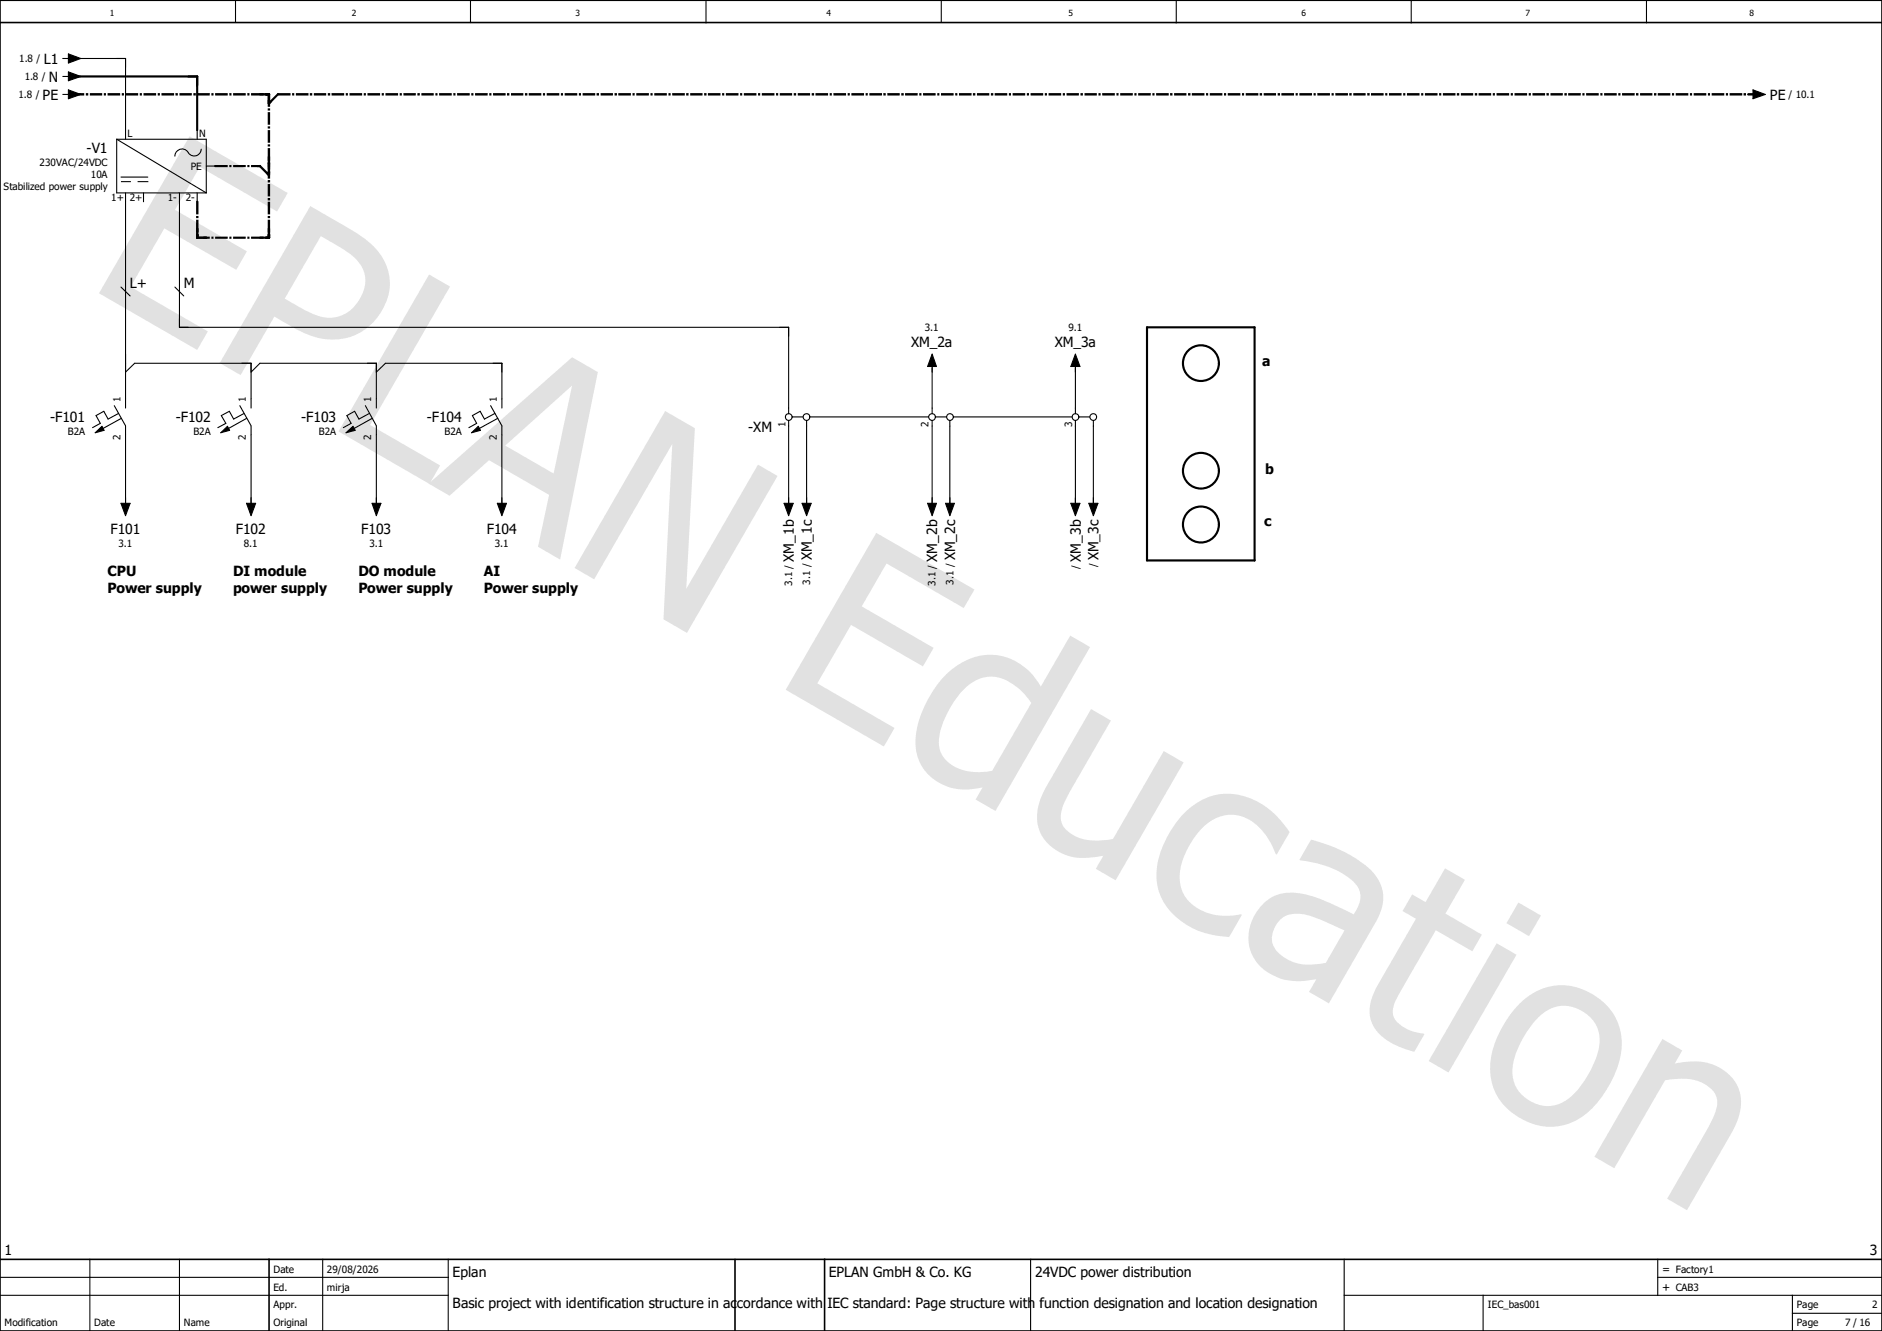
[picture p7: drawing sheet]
<svg xmlns="http://www.w3.org/2000/svg" width="297mm" height="210mm" viewBox="0 0 297 210" stroke-linecap="round" stroke-linejoin="round" font-family="sans-serif">
<path d="M210.1 -.1l-210.1 210.2M0 160.4l70.2 49.6M0 210v.1" fill="none" stroke="#fff" stroke-width=".16"/>
<g fill="none" stroke="#000" stroke-width=".17">
<path d="M37.2 0v3.5M74.3 0v3.6M111.4 .1v3.5M148.5 0v3.5M185.6 0v3.6M222.7 0v3.6M259.8 .1v3.5M14.2 198.7v11.3M28.3 198.7v11.3M50.9 198.7v11.3M70.7 198.7v11.3M162.6 198.7v11.3"/>
<path d="M212.1 198.7v11.3M261.6 198.7v5.7M0 204.4h70.7M0 201.5h70.7M212.1 204.4h84.9M234.1 204.4v5.6M261.6 201.5h35.4M282.9 207.2h14.1M282.9 204.4v5.6"/>
</g>
<path d="M0 3.6h297M0 0h297v210h-297zM0 198.7h297M42.5 198.7v11.3M116 198.7v11.3M130.1 198.7v11.3" fill="none" stroke="#000" stroke-width=".25"/>
<path d="M29.9 21.5l15.5 9-1.7 2.9-12.2-7.1-3.9 6.8 11.4 6.6-1.7 2.9-11.4-6.6-5.3 9.3 12.2 7-1.7 2.9-15.5-8.9zM49 32.5l6.2 3.6a12.1 12.1 0 0 1 5.8 5.9 8.4 8.4 0 0 1-2.2 8.9 9.4 9.4 0 0 1-11.2 1.4l-4.3-2.3-5.3 9.2-3.3-1.9zM50.6 37.3l-5.7 9.8 2.3 1.3a8.8 8.8 0 0 0 5.6 1.7 6.1 6.1 0 0 0 4.7-6.9 7.2 7.2 0 0 0-3.6-4.1zM67.7 43.3l3.3 1.9-12.6 21.9 11.1 6.3-1.7 3-14.4-8.3zM67.6 76.3l22.7-19.9 4 2.3-5.9 29.6-3.5-2 1.8-8.2-9.5-5.5-6.2 5.6zM79.7 70.3l7.7 4.4 2.9-13.9zM105 64.9l4.7 2.7-1.4 25.3 11.3-19.6 3.1 1.8-14.3 24.8-3.7-2.2 1.4-27.6-12.3 21.3-3.1-1.8zM138.3 84.1l15.5 8.9-1.7 2.9-12.2-7-3.9 6.8 11.3 6.5-1.6 2.9-11.4-6.5-5.3 9.2 12.2 7.1-1.7 2.9-15.5-9zM149.4 106.4a9.3 9.3 0 0 1 9.9-2.5 9.8 9.8 0 0 1 5 4.4l4.6-8 3.1 1.8-14.9 25.9-3.1-1.8 1.1-1.9a8.7 8.7 0 0 1-9.1-2.7 8.4 8.4 0 0 1-1-8 18.7 18.7 0 0 1 4.4-7.2zM152.1 108.8a14 14 0 0 0-3.9 8.4 4.8 4.8 0 0 0 4.1 4.4 10.4 10.4 0 0 0 4.3 0l6.2-10.7a9.3 9.3 0 0 0-5.7-4.1 5.9 5.9 0 0 0-5 2zM172.2 111.9l3.1 1.8-6.4 11.1a8.6 8.6 0 0 0-1.5 4.4 4 4 0 0 0 3 3 10.8 10.8 0 0 0 5.2 .2l8.1-13.9 3.1 1.8-10.7 18.6-3.2-1.8 1.2-2.1a9.5 9.5 0 0 1-7.1-.7 6.3 6.3 0 0 1-2.9-8l1.1-2.4zM186.7 128.5a9.4 9.4 0 0 1 12.7-1.5 14.8 14.8 0 0 1 4.1 4.3l-2 3.5-.2-.1a9.9 9.9 0 0 0-4.8-5.7 6.1 6.1 0 0 0-7.2 2.1 12 12 0 0 0-3.1 7.5 6.1 6.1 0 0 0 5.1 5.7 10.3 10.3 0 0 0 4.5 0l.2 .1-2 3.5a12.3 12.3 0 0 1-10.6-6 10 10 0 0 1 .4-9.1l1.6-2.7zM201.9 145.2a3.6 3.6 0 0 0-.3 5 7.5 7.5 0 0 0 7.1 1.8l.5-.1 3-5.1-2.4-1.1a10.6 10.6 0 0 0-6-1.5 3.1 3.1 0 0 0-1.9 1zM206.9 132.5a20.8 20.8 0 0 1 9.9 5.3 6 6 0 0 1 .6 7.3l-7.7 13.2-3.1-1.8 1.1-2a10 10 0 0 1-7.9-1.2 6.7 6.7 0 0 1-1.1-9.9 6.4 6.4 0 0 1 7-2.3 36.2 36.2 0 0 1 7.9 3.2 4.3 4.3 0 0 0 .9-3.8 7.3 7.3 0 0 0-3.8-3.3 22.3 22.3 0 0 0-5.6-1.5zM222.9 141.1l2.1 1.2 3.1-5.3 3.1 1.8-3.1 5.4 5.8 3.3-1.5 2.6-5.8-3.3-5.1 8.9a10.4 10.4 0 0 0-1.7 3.8 2.96 2.96 0 0 0 2 2.7 7.7 7.7 0 0 0 2.8 .9l.2 .1-1.6 2.8-1.2-.4a9.5 9.5 0 0 1-5.2-3.6 5.6 5.6 0 0 1-.1-5.2l.8-1.5 6-10.3-2.2-1.3zM236.2 148.8l3.1 1.8-10.7 18.6-3.1-1.8zM239.6 142.4l3.6 2.1-1.9 3.2-3.6-2zM239.5 158.6a9.2 9.2 0 0 1 13.2-.7 9.2 9.2 0 0 1 2.5 10.8 15.8 15.8 0 0 1-6.3 8 9 9 0 0 1-9.8-.8 9 9 0 0 1-3.4-10.6 18.1 18.1 0 0 1 3.8-6.7zM242.6 160.7a15.1 15.1 0 0 0-3.9 7.7 5.6 5.6 0 0 0 3.4 5.6 5.6 5.6 0 0 0 6.4-1.5 15.5 15.5 0 0 0 3.9-7.7 5.6 5.6 0 0 0-6.9-5.9 6.3 6.3 0 0 0-2.9 1.8zM262.4 163.9l3.1 1.9-1.2 2a9.5 9.5 0 0 1 7.8 1.1 6.2 6.2 0 0 1 2.2 7.5l-1.1 2.5-7 12.1-3.1-1.9 6.1-10.5a11.7 11.7 0 0 0 1.8-4.5 3.6 3.6 0 0 0-2.5-3.3 9.8 9.8 0 0 0-5.7-.3l-8 13.8-3.2-1.8z" fill="#e1e1e1"/>
<g fill="none" stroke="#000" stroke-width=".17">
<path d="M9.9 9.2h.9M9.9 12.1h.9M9.9 14.9h.9M10.8 8.5l1.9 .7-1.9 .7zM10.8 11.3l1.9 .8-1.9 .6zM10.8 14.2l1.9 .7-1.9 .7zM11.3 9.2h8.5v12.8M275.8 14.9h.8M276.6 14.2l2 .7-2 .7zM18.4 22v8.4h14.2M18.4 22h14.2v8.4M18.4 22l14.2 8.4"/>
<path d="M19.1 28.7h1.6M19.1 27.9h4.2M19.8 30.4v34M21.8 28.7h1.5M22.6 30.4v1.4M28.3 30.4v21.2h96.2v13.7M31.1 20.5v1.5M31.1 30.4v1.4M31.7 23.5a1.15 1.15 0 0 1-1 1.1 1.15 1.15 0 0 1-1.2-.8 1.15 1.15 0 0 0-1.2-.2 1.15 1.15 0 0 0-.7 1M32.6 26.2h1.4M19.1 45.3l1.4 1.4M19.8 58.7l1.5-1.4h18.3v7.1"/>
<path d="M27.6 45.3l1.4 1.4M39.6 58.7l1.4-1.4h18.4v7.1M59.4 58.7l1.4-1.4h18.4v7.1M147.1 57.8v7.5M147.1 55.9l.7 1.9h-1.4zM169.7 57.8v7.5M169.7 55.9l.7 1.9h-1.4zM15 68.3l1.1-1 .3 .6zM18 64l1.8 3.2M18.7 65.2l-1.6 .9-.7-1.2-1.2 .7 .6 1.2-1.2 .7M19.1 79.4h1.4l-.7 2zM19.2 66l-2.9 1.6"/>
<path d="M19.8 67.2v12.7M34.8 68.3l1.1-1 .3 .6zM37.8 64l1.8 3.2M38.5 65.2l-1.6 .9-.7-1.2-1.3 .7 .7 1.2-1.2 .7M38.9 79.4h1.4l-.7 2zM38.9 66l-2.8 1.6M39.6 67.2v12.7M54.6 68.3l1.1-1 .3 .6zM57.7 64l1.7 3.2M58.3 65.2l-1.7 .9-.6-1.2-1.3 .7 .7 1.2-1.2 .7M58.7 79.4h1.4l-.7 2zM58.8 66l-2.9 1.6"/>
<path d="M59.4 67.2v12.7M74.4 68.3l1.1-1 .3 .6zM77.4 64l1.8 3.2M78.1 65.2l-1.6 .9-.7-1.2-1.3 .7 .7 1.2-1.2 .7M78.5 79.4h1.4l-.7 2zM78.6 66l-3 1.6M79.2 67.2v12.7M123.7 79.4h1.5l-.7 2zM124.5 66.3v13.6M125 65.8h1.7M126.6 79.4h1.4l-.7 2zM127.3 66.3v13.6"/>
<path d="M127.8 65.8h18.8M146.4 79.4h1.4l-.7 2zM147.1 66.3v13.6M147.6 65.8h1.8M149.2 79.4h1.4l-.7 2zM149.9 66.3v13.6M150.5 65.8h18.7M169 79.4h1.4l-.7 2zM169.7 66.3v13.6M170.3 65.8h1.7M171.8 79.4h1.5l-.7 2zM172.6 66.3v13.6"/>
<circle cx="124.5" cy="65.8" r=".54"/>
<circle cx="127.3" cy="65.8" r=".53"/>
<circle cx="147.1" cy="65.8" r=".53"/>
<circle cx="149.9" cy="65.8" r=".53"/>
<circle cx="169.7" cy="65.8" r=".54"/>
<circle cx="172.5" cy="65.8" r=".53"/>
</g>
<g fill="none" stroke="#000" stroke-width=".34">
<path d="M11.3 12.1h19.8v8.4M181 51.6h17v36.8h-17z"/>
<circle cx="189.5" cy="57.3" r="2.83"/>
<circle cx="189.5" cy="74.3" r="2.83"/>
<circle cx="189.5" cy="82.8" r="2.84"/>
</g>
<g fill="#000">
<path d="M10.8 8.5l1.9 .7-1.9 .7zM10.8 11.3l1.9 .8-1.9 .6zM10.8 14.2l1.9 .7-1.9 .7zM40.9 14.7h1.6l.1 .2-.1 .2h-1.5l-.1-.2zM42 14.7h.5l.1 .2-.1 .2h-.5zM42.3 14.7h.2l.1 .2v1.4l-.1 .2-.3-.2zM42.2 15.8h.4v.5l-.1 .2-.3-.2zM42.3 16.2l.4-.4 .2 .3-.5 .4-.1-.2zM43.7 14.8l.2-.1 .1 .2-1.4 1.5h-.3v-.2zM276.6 14.2l2 .7-2 .7zM276.7 14.7h.5l.2 .2-.2 .2h-.5zM30.9 37h.4v.6h-.3z"/>
<path d="M31 36h.3v.1v1.4l-.2 .2-.2-.2zM31 37.4l1.6-.1 .1 .2-.1 .2h-1.5l-.2-.2zM32 37.3h.6l.1 .2-.1 .2h-.6zM40.6 26l.6 .1v.2l-.6 .1zM40.9 26.1h.2l1.4 1.4v.2h-.2l-1.4-1.4zM40.9 37.4l1.6-.1 .1 .2-.1 .2h-1.5l-.1-.2zM42 37.3h.5l.1 .2-.1 .2h-.5zM42.2 27.1l.4 .4v.2l-.2 .1-.4-.4zM42.2 37h.4v.5l-.1 .2-.3-.2zM42.2 25.7h.4v.5l-.1 .2-.3-.2zM42.3 36l.2-.1 .1 .2v1.4l-.1 .2-.3-.2zM42.2 27.1h.4v.5l-.1 .2-.3-.2z"/>
<path d="M147.1 55.9l.7 1.9h-1.4zM169.7 55.9l.7 1.9h-1.4zM15 68.3l1.1-1 .3 .6zM19.1 79.4h1.4l-.7 2zM34.8 68.3l1.1-1 .3 .6zM38.9 79.4h1.4l-.7 2zM54.6 68.3l1.1-1 .3 .6zM58.7 79.4h1.4l-.7 2zM74.4 68.3l1.1-1 .3 .6zM78.5 79.4h1.4l-.7 2zM123.7 79.4h1.5l-.7 2zM126.6 79.4h1.4l-.7 2z"/>
<path d="M146.4 79.4h1.4l-.7 2zM149.2 79.4h1.4l-.7 2zM169 79.4h1.4l-.7 2zM171.8 79.4h1.5l-.7 2z"/>
<path d="M11.2 14.7v.3l.1 .1h2v-.4zM13.5 14.7v.4h.4v-.4zM14.2 14.7v.4h1.9v-.4zM16.4 14.7v.4h.3v-.4zM17 14.7v.4h2v-.4zM19.2 14.7v.4h.4v-.4zM19.8 14.7v.4h2v-.4zM22.1 14.7v.4h.3v-.4zM22.6 14.7v.4h2v-.4zM24.9 14.7v.4h.3v-.4zM25.5 14.7v.4h2v-.4zM27.7 14.7v.4h.4v-.4zM28.3 14.7v.4h2v-.4zM30.5 14.7v.4h.4v-.4zM31.1 14.7v.4h2v-.4zM33.4 14.7v.4h.3v-.4zM34 14.7v.4h1.9v-.4zM36.2 14.7v.4h.3v-.4zM36.8 14.7v.4h2v-.4zM39 14.7v.4h.4v-.4zM39.6 14.7v.4h2v-.4zM41.8 14.7v.4h.4v-.4z"/>
<path d="M42.3 14.7l-.1 2.1h.4v-1.9l-.1-.2zM42.2 17.1v.3h.4v-.3zM42.2 17.7v2h.4v-2zM42.2 19.9v.4h.4v-.4zM42.2 20.5v2h.4v-2zM42.2 22.8v.3h.4v-.3zM42.2 23.4v2h.4v-2zM42.2 25.6v.4h.4v-.4z"/>
<path d="M43.7 14.7v.2l.2 .2h1.9v-.4zM46.1 14.7v.4h.3v-.4zM46.7 14.7v.4h2v-.4zM48.9 14.7v.4h.4v-.4zM49.5 14.7v.4h2v-.4zM51.7 14.7v.4h.4v-.4zM52.3 14.7v.4h2v-.4zM54.6 14.7v.4h.3v-.4zM55.2 14.7v.4h1.9v-.4zM57.4 14.7v.4h.3v-.4zM58 14.7v.4h2v-.4zM60.2 14.7v.4h.4v-.4zM60.8 14.7v.4h2v-.4zM63.1 14.7v.4h.3v-.4zM63.7 14.7v.4h1.9v-.4zM65.9 14.7v.4h.4v-.4zM66.5 14.7v.4h2v-.4zM68.7 14.7v.4h.3v-.4zM69.3 14.7v.4h2v-.4zM71.5 14.7v.4h.4v-.4zM72.1 14.7v.4h2v-.4zM74.4 14.7v.4h.3v-.4zM75 14.7v.4h2v-.4zM77.2 14.7v.4h.4v-.4zM77.8 14.7v.4h2v-.4zM80 14.7v.4h.4v-.4zM80.6 14.7v.4h2v-.4zM82.8 14.7v.4h.4v-.4zM83.4 14.7v.4h2v-.4zM85.7 14.7v.4h.3v-.4zM86.3 14.7v.4h2v-.4zM88.5 14.7v.4h.4v-.4zM89.1 14.7v.4h2v-.4zM91.4 14.7v.4h.3v-.4zM91.9 14.7v.4h2v-.4zM94.1 14.7v.4h.4v-.4zM94.8 14.7v.4h1.9v-.4zM97 14.7v.4h.4v-.4zM97.6 14.7v.4h2v-.4zM99.8 14.7v.4h.4v-.4zM100.4 14.7v.4h2v-.4zM102.7 14.7v.4h.3v-.4zM103.3 14.7v.4h1.9v-.4zM105.5 14.7v.4h.3v-.4zM106.1 14.7v.4h2v-.4zM108.3 14.7v.4h.4v-.4zM108.9 14.7v.4h2v-.4zM111.1 14.7v.4h.4v-.4zM111.7 14.7v.4h2v-.4zM114 14.7v.4h.3v-.4zM114.6 14.7v.4h1.9v-.4zM116.8 14.7v.4h.3v-.4zM117.4 14.7v.4h2v-.4zM119.6 14.7v.4h.4v-.4zM120.2 14.7v.4h2v-.4zM122.5 14.7v.4h.3v-.4zM123.1 14.7v.4h1.9v-.4zM125.3 14.7v.4h.3v-.4zM125.9 14.7v.4h1.9v-.4zM128.1 14.7v.4h.4v-.4zM128.7 14.7v.4h2v-.4zM130.9 14.7v.4h.4v-.4zM131.5 14.7v.4h2v-.4zM133.8 14.7v.4h.3v-.4zM134.4 14.7v.4h2v-.4zM136.6 14.7v.4h.3v-.4zM137.2 14.7v.4h2v-.4zM139.4 14.7v.4h.4v-.4zM140 14.7v.4h2v-.4zM142.2 14.7v.4h.4v-.4zM142.8 14.7v.4h2v-.4zM145.1 14.7v.4h.3v-.4zM145.7 14.7v.4h2v-.4zM147.9 14.7v.4h.4v-.4zM148.5 14.7v.4h2v-.4zM150.7 14.7v.4h.4v-.4zM151.3 14.7v.4h2v-.4zM153.5 14.7v.4h.4v-.4zM154.2 14.7v.4h1.9v-.4zM156.4 14.7v.4h.4v-.4zM157 14.7v.4h2v-.4zM159.2 14.7v.4h.4v-.4zM159.8 14.7v.4h2v-.4zM162.1 14.7v.4h.3v-.4zM162.6 14.7v.4h2v-.4zM164.9 14.7v.4h.3v-.4zM165.5 14.7v.4h2v-.4zM167.7 14.7v.4h.4v-.4zM168.3 14.7v.4h2v-.4zM170.5 14.7v.4h.4v-.4zM171.2 14.7v.4h1.9v-.4zM173.4 14.7v.4h.3v-.4zM173.9 14.7v.4h2v-.4zM176.2 14.7v.4h.3v-.4zM176.8 14.7v.4h2v-.4zM179 14.7v.4h.4v-.4zM179.6 14.7v.4h2v-.4zM181.9 14.7v.4h.3v-.4zM182.5 14.7v.4h1.9v-.4zM184.7 14.7v.4h.3v-.4zM185.3 14.7v.4h1.9v-.4zM187.5 14.7v.4h.4v-.4zM188.1 14.7v.4h2v-.4zM190.3 14.7v.4h.4v-.4zM190.9 14.7v.4h2v-.4zM193.2 14.7v.4h.3v-.4zM193.8 14.7v.4h1.9v-.4zM196 14.7v.4h.3v-.4zM196.6 14.7v.4h2v-.4zM198.8 14.7v.4h.4v-.4zM199.4 14.7v.4h2v-.4zM201.6 14.7v.4h.4v-.4zM202.2 14.7v.4h2v-.4zM204.5 14.7v.4h.3v-.4zM205.1 14.7v.4h2v-.4zM207.3 14.7v.4h.3v-.4zM207.9 14.7v.4h2v-.4zM210.1 14.7v.4h.4v-.4zM210.7 14.7v.4h2v-.4zM212.9 14.7v.4h.4v-.4zM213.6 14.7v.4h1.9v-.4zM215.8 14.7v.4h.4v-.4zM216.4 14.7v.4h2v-.4zM218.6 14.7v.4h.3v-.4zM219.2 14.7v.4h2v-.4zM221.4 14.7v.4h.4v-.4zM222 14.7v.4h2v-.4zM224.3 14.7v.4h.3v-.4zM224.9 14.7v.4h2v-.4zM227.1 14.7v.4h.4v-.4zM227.7 14.7v.4h2v-.4zM229.9 14.7v.4h.4v-.4zM230.5 14.7v.4h2v-.4zM232.7 14.7v.4h.4v-.4zM233.3 14.7v.4h2v-.4zM235.6 14.7v.4h.3v-.4zM236.2 14.7v.4h2v-.4zM238.4 14.7v.4h.4v-.4zM239 14.7v.4h2v-.4zM241.3 14.7v.4h.3v-.4zM241.9 14.7v.4h1.9v-.4zM244.1 14.7v.4h.3v-.4zM244.7 14.7v.4h1.9v-.4zM246.9 14.7v.4h.4v-.4zM247.5 14.7v.4h2v-.4zM249.7 14.7v.4h.4v-.4zM250.3 14.7v.4h2v-.4zM252.6 14.7v.4h.3v-.4zM253.2 14.7v.4h1.9v-.4zM255.4 14.7v.4h.3v-.4zM256 14.7v.4h2v-.4zM258.2 14.7v.4h.4v-.4zM258.8 14.7v.4h2v-.4zM261 14.7v.4h.4v-.4zM261.6 14.7v.4h2v-.4zM263.9 14.7v.4h.3v-.4zM264.5 14.7v.4h1.9v-.4zM266.7 14.7v.4h.3v-.4zM267.3 14.7v.4h2v-.4zM269.5 14.7v.4h.4v-.4zM270.1 14.7v.4h2v-.4zM272.4 14.7v.4h.3v-.4zM273 14.7v.4h2v-.4zM275.2 14.7v.4h.3v-.4zM275.8 14.7v.4h1.4l.2-.2-.2-.2z"/>
<path d="M31 31.7l-.1 2.1h.4v-2v-.1zM30.9 34.1v.3h.4v-.3zM30.9 34.7v2h.4v-2zM30.9 36.9v.4h.4v-.4z"/>
<path d="M31 37.4l-.1 .1 .2 .2h2v-.4zM33.4 37.3v.4h.3v-.4zM34 37.3v.4h1.9v-.4zM36.2 37.3v.4h.3v-.4zM36.8 37.3v.4h2v-.4zM39 37.3v.4h.4v-.4zM39.6 37.3v.4h2v-.4zM41.8 37.3v.4h.4v-.4z"/>
<path d="M33.8 26.1v.1l.2 .2h1.9v-.4zM36.2 26v.4h.3v-.4zM36.8 26v.4h2v-.4zM39 26v.4h.4v-.4zM39.6 26v.4h1.4l.2-.2-.2-.2z"/>
<path d="M42.3 26.1l-.1 2.1h.4v-2v-.1zM42.2 28.4v.4h.4v-.4zM42.2 29v2h.4v-2zM42.2 31.2v.4h.4v-.4zM42.2 31.8v2h.4v-2zM42.2 34.1v.3h.4v-.3zM42.2 34.7v2h.4v-2zM42.2 36.9v.4h.4v-.4z"/>
<path d="M42.3 24.6l-.1 2.2h.4v-2l-.1-.2zM42.2 27v.3h.4v-.3z"/>
</g>
<g font-size="2.2">
<text x="6.9" y="10">L1</text>
<text x="6.7" y="15.7">PE</text>
<text x="7.7" y="12.9">N</text>
<text x="279.3" y="15.7">PE</text>
<text x="13.7" y="24.2">-V1</text>
<text x="20.5" y="45.5">L+</text>
<text x="29" y="45.5">M</text>
<text x="143.8" y="54.7">XM_2a</text>
<text x="166.5" y="54.7">XM_3a</text>
<text x="199.2" y="57.7">a</text>
<text x="7.9" y="66.6">-F101</text>
<text x="27.7" y="66.6">-F102</text>
<text x="47.5" y="66.6">-F103</text>
<text x="67.4" y="66.6">-F104</text>
<text x="118.1" y="68.1">-XM</text>
<text x="199.6" y="74.8">b</text>
<text x="199.5" y="83">c</text>
<text x="17.4" y="84.2">F101</text>
<text x="37.2" y="84.2">F102</text>
<text x="57" y="84.2">F103</text>
<text x="76.8" y="84.2">F104</text>
<text x="125.3" y="88.6" transform="rotate(-90 125.3 88.6)">XM_1b</text>
<text x="128.1" y="88.4" transform="rotate(-90 128.1 88.4)">XM_1c</text>
<text x="147.9" y="88.6" transform="rotate(-90 147.9 88.6)">XM_2b</text>
<text x="150.7" y="88.4" transform="rotate(-90 150.7 88.4)">XM_2c</text>
<text x="170.6" y="88.6" transform="rotate(-90 170.6 88.6)">XM_3b</text>
<text x="173.4" y="88.4" transform="rotate(-90 173.4 88.4)">XM_3c</text>
<text x="17" y="90.9">CPU</text>
<text x="17" y="93.6">Power supply</text>
<text x="36.8" y="90.9">DI module</text>
<text x="36.8" y="93.6">power supply</text>
<text x="56.6" y="90.9">DO module</text>
<text x="56.6" y="93.6">Power supply</text>
<text x="76.4" y="90.9">AI</text>
<text x="76.4" y="93.6">Power supply</text>
<text x=".7" y="198">1</text>
<text x="295.1" y="198">3</text>
<text x="71.4" y="201.5">Eplan</text>
<text x="130.8" y="201.5">EPLAN GmbH &amp; Co. KG</text>
<text x="163.4" y="201.5">24VDC power distribution</text>
<text x="71.4" y="206.5">Basic project with identification structure in accordance with IEC standard: Page structure with function designation and location designation</text>
</g>
<g font-size="1.8">
<text x="262.3" y="203.7">+ CAB3</text>
<text x="262.3" y="200.8">= Factory1</text>
</g>
<g font-size="1.6">
<text x="3" y="9.8">1.8 /</text>
<text x="2.9" y="15.5">1.8 /</text>
<text x="3.9" y="12.6">1.8 /</text>
<text x="282.3" y="15.5">/ 10.1</text>
<text x="20.1" y="21.6">L</text>
<text x="31.4" y="21.6">N</text>
<text x="6.2" y="26.2">230VAC/24VDC</text>
<text x="14.4" y="28.1">10A</text>
<text x="30.1" y="26.8">PE</text>
<text x=".6" y="30">Stabilized power supply</text>
<text x="17.6" y="31.7">1+ 2+</text>
<text x="26.5" y="31.7">1-</text>
<text x="29.3" y="31.8">2-</text>
<text x="146" y="52.2">3.1</text>
<text x="168.6" y="52.2">9.1</text>
<text x="19" y="63.4" transform="rotate(-90 19 63.4)">1</text>
<text x="38.8" y="63.4" transform="rotate(-90 38.8 63.4)">1</text>
<text x="58.6" y="63.4" transform="rotate(-90 58.6 63.4)">1</text>
<text x="78.4" y="63.4" transform="rotate(-90 78.4 63.4)">1</text>
<text x="10.7" y="68.7">B2A</text>
<text x="19" y="69.4" transform="rotate(-90 19 69.4)">2</text>
<text x="30.5" y="68.7">B2A</text>
<text x="38.8" y="69.4" transform="rotate(-90 38.8 69.4)">2</text>
<text x="50.3" y="68.7">B2A</text>
<text x="58.6" y="69.4" transform="rotate(-90 58.6 69.4)">2</text>
<text x="70.1" y="68.7">B2A</text>
<text x="78.4" y="69.4" transform="rotate(-90 78.4 69.4)">2</text>
<text x="124" y="67.3" transform="rotate(-90 124 67.3)">1</text>
<text x="146.6" y="67.3" transform="rotate(-90 146.6 67.3)">2</text>
<text x="169.2" y="67.3" transform="rotate(-90 169.2 67.3)">3</text>
<text x="18.7" y="86.2">3.1</text>
<text x="38.5" y="86.2">8.1</text>
<text x="58.3" y="86.2">3.1</text>
<text x="78.1" y="86.2">3.1</text>
<text x="170.3" y="89.7" transform="rotate(-90 170.3 89.7)">/</text>
<text x="173.1" y="89.5" transform="rotate(-90 173.1 89.5)">/</text>
<text x="125" y="92.4" transform="rotate(-90 125 92.4)">3.1 /</text>
<text x="127.8" y="92.2" transform="rotate(-90 127.8 92.2)">3.1 /</text>
<text x="147.7" y="92.4" transform="rotate(-90 147.7 92.4)">3.1 /</text>
<text x="150.5" y="92.2" transform="rotate(-90 150.5 92.2)">3.1 /</text>
<text x="43.1" y="203.7">Ed.</text>
<text x="43.1" y="200.8">Date</text>
<text x="51.6" y="203.7">mirja</text>
<text x="51.6" y="200.8">29/08/2026</text>
<text x=".7" y="209.3">Modification</text>
<text x="14.9" y="209.3">Date</text>
<text x="29" y="209.3">Name</text>
<text x="43.1" y="209.3">Original</text>
<text x="43.1" y="206.5">Appr.</text>
<text x="234.8" y="206.5">IEC_bas001</text>
<text x="283.5" y="206.5">Page</text>
<text x="283.5" y="209.3">Page</text>
<text x="291.2" y="209.3">7 / 16</text>
<text x="295.4" y="206.5">2</text>
</g>
<g font-size="1.3">
<text x="17.3" y="2.5">1</text>
<text x="55.5" y="2.5">2</text>
<text x="90.8" y="2.5">3</text>
<text x="130.4" y="2.5">4</text>
<text x="168.6" y="2.5">5</text>
<text x="205.4" y="2.5">6</text>
<text x="240.7" y="2.5">7</text>
<text x="276.1" y="2.5">8</text>
</g>
</svg>
